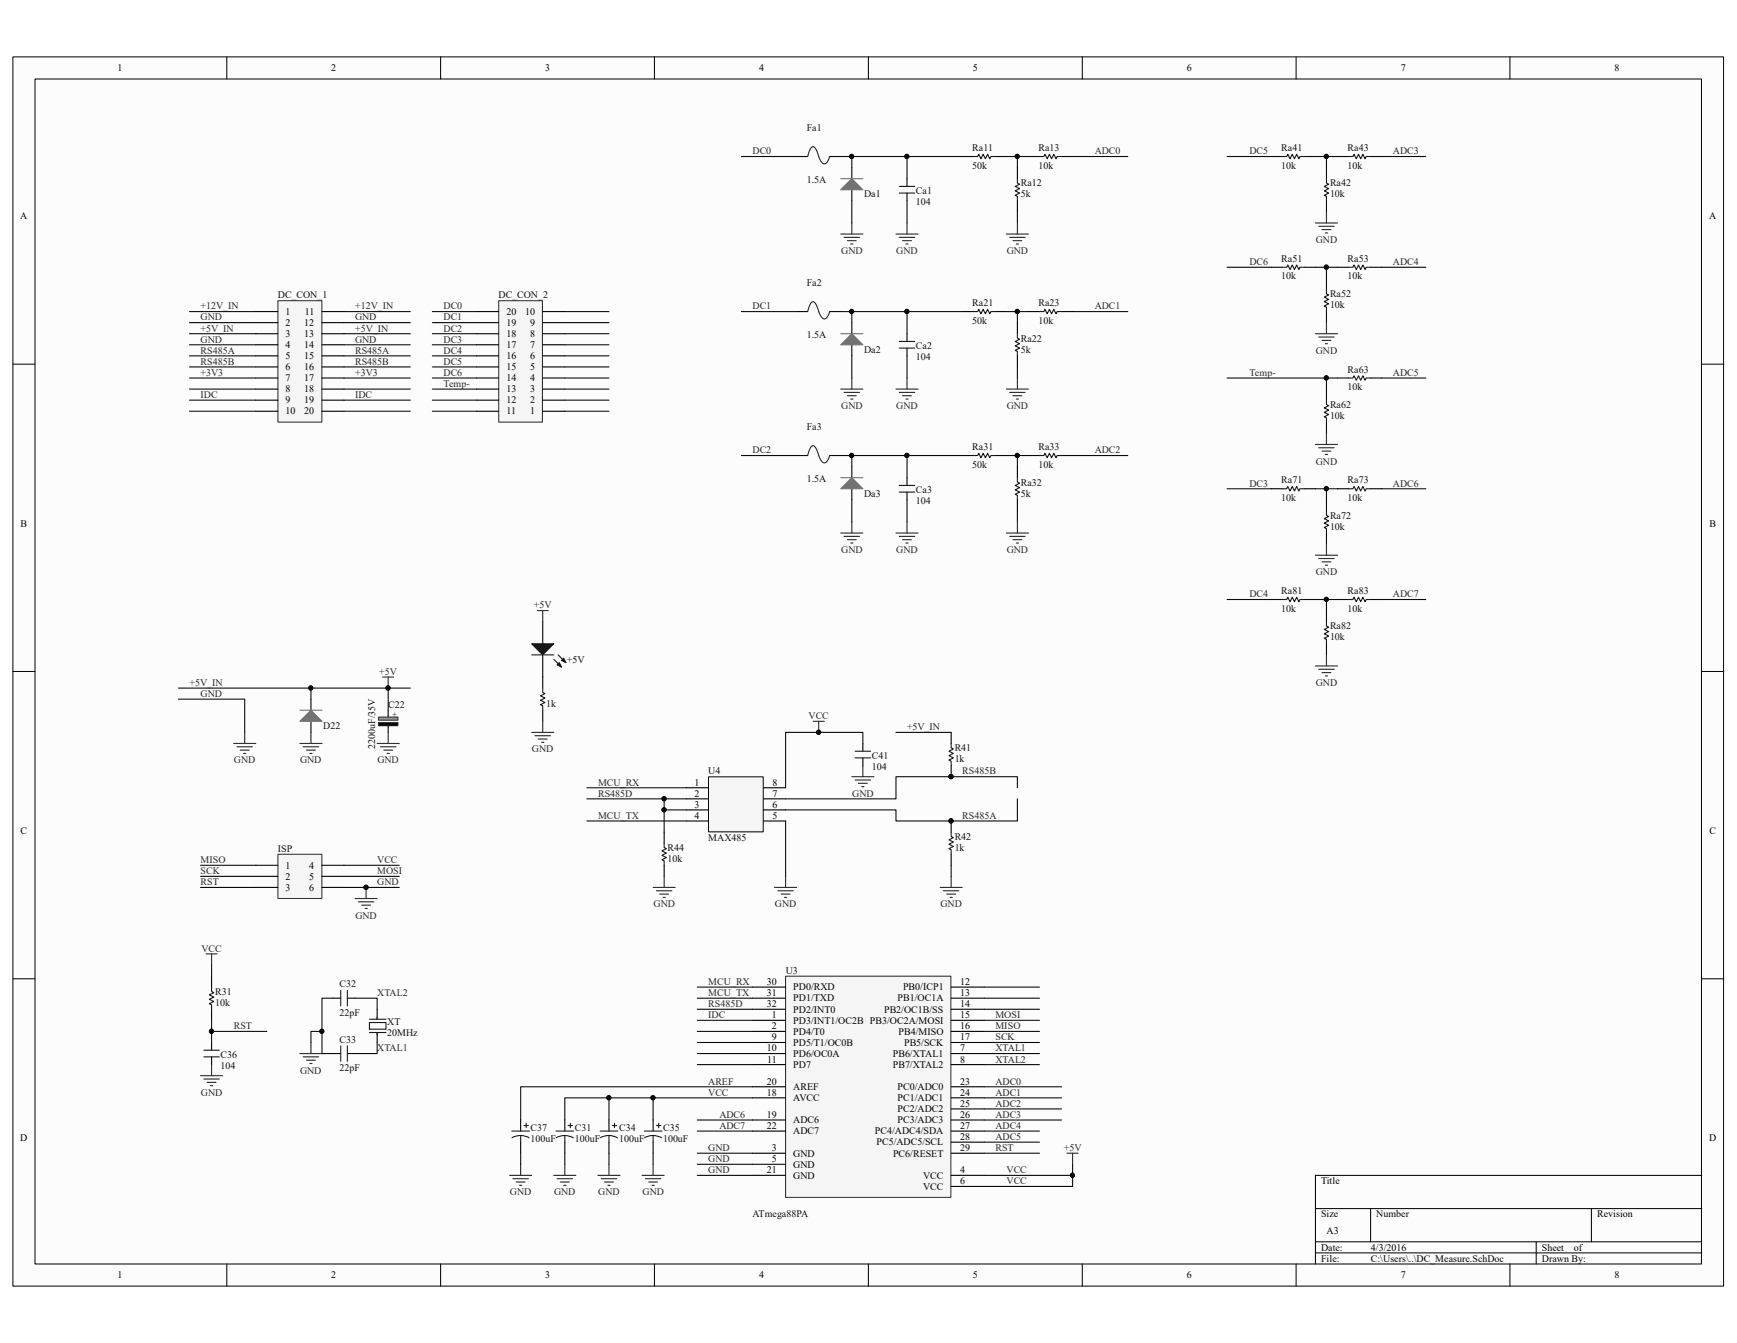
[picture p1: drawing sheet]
<svg xmlns="http://www.w3.org/2000/svg" width="279mm" height="216mm" viewBox="0 0 279 216" stroke-linecap="round" stroke-linejoin="round" font-family="sans-serif">
<path d="M2.1 9.2h275.1v197.6h-275.1z" fill="#fcfcfc"/>
<path d="M2.1 9.1h275.1v197.7h-275.1z" fill="none" stroke="#000" stroke-width=".16"/>
<path d="M5.7 12.7h268v190.5h-268z" fill="#fcfcfc"/>
<g fill="none" stroke="#000" stroke-width=".16">
<path d="M5.6 12.7h268.1v190.5h-268.1zM36.5 9.1v3.6M70.9 9.1v3.6M105.3 9.1v3.6M139.7 9.1v3.6M174.1 9.1v3.6M208.5 9.1v3.6M242.9 9.1v3.6M2.1 58.5h3.5M273.7 58.5h3.6M2.1 107.9h3.5M273.7 107.9h3.6"/>
<path d="M2.1 157.4h3.5M273.7 157.4h3.6M211.6 194.3h62.1M211.6 199.6h62.1M220.5 194.3v5.3M247.1 199.6v3.6M256 194.3v5.3M273.7 189h-62.1v14.2M36.5 203.2v3.6M70.9 203.2v3.6M105.3 203.2v3.6M139.7 203.2v3.6"/>
<path d="M174.1 203.2v3.6M208.5 203.2v3.6M211.6 201.4h62.1M242.9 203.2v3.6"/>
</g>
<path d="M126.4 157h26.6v35.5h-26.6z" fill="#f5f5f5"/>
<path d="M126.4 156.9h26.6v35.6h-26.6z" fill="none" stroke="#262626" stroke-width=".16"/>
<g fill="none" stroke="#000" stroke-width=".18">
<path d="M121 158.7h5.4M153 158.7h5.3M53.6 160.5h1.2M53.6 169.4h1.2M55.9 160.5h1.2M55.9 169.4h1.2M60.7 162.2v1.7M60.7 166v1.6M121 160.5h5.4M121 162.2h5.4M121 164h5.4M121 165.8h5.4"/>
<path d="M121 167.6h5.4M121 169.4h5.4M121 171.1h5.4M121 174.7h5.4M121 176.5h5.4M153 160.5h5.3M153 162.2h5.3M153 164h5.3M153 165.8h5.3M153 167.6h5.3M153 169.4h5.3M153 171.1h5.3"/>
<path d="M153 174.7h5.3M153 176.5h5.3M153 178.3h5.3M90.9 180.1v1.7M90.9 183.6v1.8M98 180.1v1.7M98 183.6v1.8M105.1 180.1v1.7M105.1 183.6v1.8M121 180.1h5.4M121 181.8h5.4M121 185.4h5.4"/>
<path d="M121 189h5.4M121 187.2h5.4M153 180.1h5.3M153 181.8h5.3M153 183.6h5.3M153 185.4h5.3M153 189h5.3M153 190.7h5.3"/>
</g>
<g fill="none" stroke="#0e0e0e" stroke-width=".18">
<path d="M112.2 158.7h8.8M158.3 158.7h8.9M50 167.6v-1.8h1.8v3.6h1.8M53.6 160.5h-1.8v5.3M57.1 160.5h3.6v1.7M60.7 167.6v1.8h-3.6M112.2 160.5h8.8M112.2 162.2h8.8M112.2 164h8.8M112.2 165.8h8.8M112.2 169.4h8.8M112.2 171.1h8.8"/>
<path d="M112.2 167.6h8.8M158.3 160.5h8.9M158.3 162.2h8.9M158.3 164h8.9M158.3 165.8h8.9M158.3 169.4h8.9M158.3 171.1h8.9M90.9 185.4v1.8M98 185.4v1.8M105.1 185.4v1.8M112.2 180.1h8.8M112.2 181.8h8.8"/>
<path d="M112.2 185.4h8.8M112.2 187.2h8.8M112.2 189h8.8M158.3 181.8h8.9M158.3 185.4h8.9M158.3 183.6h8.9M172.5 187.2v1.8h-14.2M172.5 189v1.7h-14.2"/>
</g>
<g fill="none" stroke="#262626" stroke-width=".18">
<path d="M48.2 169.4h3.6M48.8 169.9h2.5M49.3 170.4h1.4M49.8 171h.4M50 167.6v1.8M89.1 189h3.5M89.6 189.5h2.5M90.1 190h1.5M90.7 190.6h.3M90.9 187.2v1.8M96.2 189h3.5M96.7 189.5h2.5"/>
<path d="M97.2 190h1.5M97.8 190.6h.3M98 187.2v1.8M103.3 189h3.5M103.8 189.5h2.5M104.3 190h1.5M104.9 190.6h.3M105.1 187.2v1.8"/>
</g>
<g fill="none" stroke="#1c1c1c" stroke-width=".18">
<path d="M54.8 159.2v2.5M55.9 159.2v2.5M54.8 168.1v2.5M55.9 168.1v2.5M59.4 164.4h2.7v1.1h-2.7zM59.4 166h2.7M59.4 163.9h2.7M60.7 163.5v.4M60.7 166v.3M89.4 181.8h2.9M90.9 182.5l.7 .1 .6 .3M90.9 182.5l-.8 .1-.6 .3"/>
<path d="M90.9 182.5v1.1M91.4 180.9h.7M91.7 180.6v.7M96.5 181.8h2.9M98 182.5l.7 .1 .6 .3M98 182.5l-.8 .1-.6 .3M98 182.5v1.1M98.5 180.9h.7M98.8 180.6v.7M103.6 181.8h2.9M103.7 182.9l.6-.3 .8-.1 .7 .1 .6 .3M105.1 182.5v1.1"/>
<path d="M105.6 180.9h.7M105.9 180.6v.7"/>
</g>
<g fill="#0e0e0e" stroke="#0e0e0e" stroke-width=".16">
<circle cx="51.8" cy="165.8" r=".33"/>
<circle cx="172.5" cy="188.9" r=".33"/>
</g>
<path d="M44.7 137.4h7.1v7h-7.1z" fill="#f5f5f5"/>
<path d="M44.7 137.3h7.1v7.1h-7.1z" fill="none" stroke="#262626" stroke-width=".16"/>
<path d="M62.4 114.2v1.4M62.4 116.3v1.4M41.1 139.1h3.6M51.8 139.1h3.5M41.1 140.9h3.6M41.1 142.7h3.6M51.8 140.9h3.5M51.8 142.7h3.5" fill="none" stroke="#000" stroke-width=".18"/>
<path d="M32.3 139.1h8.8M55.3 139.1h8.9M32.3 140.9h8.8M32.3 142.7h8.8M55.3 142.7h8.9M55.3 140.9h8.9M158.3 167.6h8.9" fill="none" stroke="#0e0e0e" stroke-width=".18"/>
<circle cx="58.9" cy="142.6" r=".34" fill="#0e0e0e" stroke="#0e0e0e" stroke-width=".16"/>
<path d="M57.1 144.4h3.6M57.7 145h2.4M58.2 145.5h1.4M58.7 146h.4M58.9 142.7v1.7" fill="none" stroke="#262626" stroke-width=".18"/>
<path d="M60.9 115.3h3.1v.5h-3.1z" fill="#969696"/>
<path d="M60.9 115.3h3.1v.5h-3.1z" fill="none" stroke="#262626" stroke-width=".16"/>
<path d="M60.9 116.2h3.1v.5h-3.1z" fill="#0e0e0e"/>
<path d="M60.9 116.2h3.1v.5h-3.1z" fill="none" stroke="#262626" stroke-width=".16"/>
<path d="M37.6 119.5h3.5M39.4 117.7v1.8M60.7 119.5h3.5M61.6 108.8h1.7M62.4 108.8v1.8M62.4 117.7v1.8M38.1 120.1h2.5M38.7 120.6h1.4M39.2 121.1h.3M61.2 120.1h2.5M61.7 120.6h1.5M62.3 121.1h.3" fill="none" stroke="#262626" stroke-width=".18"/>
<circle cx="62.4" cy="110.6" r=".33" fill="#0e0e0e" stroke="#0e0e0e" stroke-width=".16"/>
<path d="M50 112.4v1.8M50 116v1.7" fill="none" stroke="#000" stroke-width=".18"/>
<path d="M50 114.2l1.8 1.8h-3.6z" fill="#727272"/>
<path d="M48.2 114.2h3.6M50 114.2l1.8 1.8h-3.6z" fill="none" stroke="#727272" stroke-width=".18"/>
<path d="M48.2 119.5h3.6M50 117.7v1.8M48.8 120.1h2.5M49.3 120.6h1.4M49.8 121.1h.4" fill="none" stroke="#262626" stroke-width=".18"/>
<path d="M50 110.6v1.8" fill="none" stroke="#0e0e0e" stroke-width=".18"/>
<circle cx="50" cy="110.6" r=".33" fill="#0e0e0e" stroke="#0e0e0e" stroke-width=".16"/>
<path d="M87.3 99.9v3.6M87.3 105.3v3.5" fill="none" stroke="#000" stroke-width=".18"/>
<path d="M85.5 103.5h3.6l-1.8 1.8z" fill="#1c1c1c"/>
<path d="M85.5 103.5h3.6l-1.8 1.8zM89.1 106l1.2 1.2M89.8 105.3l1.2 1.2" fill="none" stroke="#1c1c1c" stroke-width=".18"/>
<path d="M90 106.5l.3 .7-.7-.3z" fill="#1c1c1c"/>
<path d="M90 106.5l.3 .7-.7-.3z" fill="none" stroke="#1c1c1c" stroke-width=".18"/>
<path d="M90.3 106.2l.4-.4 .3 .7z" fill="#1c1c1c"/>
<path d="M85.5 105.3h3.6M87.3 110.6v.7l.4 .2-.8 .4 .8 .3-.8 .4 .8 .3-.8 .4 .4 .2v.7M90.3 106.2l.4-.4 .3 .7z" fill="none" stroke="#1c1c1c" stroke-width=".18"/>
<path d="M87.3 108.8v1.8M87.3 114.2v1.8M110.4 126.6h3.5M110.4 128.4h3.5M110.4 130.2h3.5M110.4 132h3.5M115.2 127.5h1.9M122.8 126.6h3.6M122.8 128.4h3.6M122.8 130.2h3.6M122.8 132h3.6" fill="none" stroke="#000" stroke-width=".18"/>
<path d="M86.4 98.2h1.8M87.3 98.2v1.7M85.5 117.7h3.6M86.1 118.3h2.4M86.6 118.8h1.4M87.1 119.3h.4M87.3 116v1.7" fill="none" stroke="#262626" stroke-width=".18"/>
<path d="M114 124.9h8.8v8.8h-8.8z" fill="#f5f5f5"/>
<path d="M114 124.9h8.8v8.8h-8.8z" fill="none" stroke="#000" stroke-width=".16"/>
<g fill="none" stroke="#262626" stroke-width=".18">
<path d="M130.8 116h1.8M131.7 116v1.7M137 124.9h3.6M137.5 125.4h2.5M138.1 125.9h1.4M138.6 126.5h.4M138.8 123.1v1.8M33.1 153.3h1.8M34 153.3v1.8M105.1 142.7h3.5M105.6 143.2h2.5M106.1 143.7h1.4"/>
<path d="M106.7 144.3h.3M106.8 140.9v1.8M124.6 142.7h3.5M125.1 143.2h2.5M125.7 143.7h1.4M126.2 144.3h.3M126.4 140.9v1.8M151.2 142.7h3.6M151.8 143.2h2.4M152.3 143.7h1.4M152.8 144.3h.4M153 140.9v1.8"/>
<path d="M32.3 172.9h3.5M32.8 173.5h2.5M33.3 174h1.4M33.9 174.5h.3M34 171.1v1.8M171.6 185.4h1.8M172.5 185.4v1.8"/>
</g>
<g fill="#0e0e0e" stroke="#0e0e0e" stroke-width=".16">
<circle cx="131.7" cy="117.7" r=".34"/>
<circle cx="153" cy="124.8" r=".33"/>
<circle cx="153" cy="132" r=".33"/>
<circle cx="106.8" cy="130.2" r=".34"/>
<circle cx="106.8" cy="128.4" r=".34"/>
<circle cx="62.4" cy="110.6" r=".33"/>
<circle cx="34" cy="165.8" r=".34"/>
</g>
<path d="M138.8 119.5v1.3M153 117.7v1.8M106.8 133.8v1.7M106.8 139.1v1.8M138.8 121.8v1.3M153 123.1v1.8M153 132v1.8M153 137.3v1.8M34 156.9v1.8M34 162.2v1.8M34 167.6v1.2M34 169.9v1.2" fill="none" stroke="#000" stroke-width=".18"/>
<path d="M153 119.5v.7l.3 .2-.7 .4 .7 .3-.7 .4 .7 .3-.7 .4 .4 .2v.7M106.8 135.5v.8l.4 .1-.7 .4 .7 .3-.7 .4 .7 .4-.7 .3 .3 .2v.7M137.5 121.8h2.5M137.5 120.8h2.5M153 133.8v.7l.3 .2-.7 .3 .7 .4-.7 .3 .7 .4-.7 .3 .4 .2v.7M34 158.7v.7l.4 .2-.7 .3 .7 .4-.7 .3 .7 .4-.7 .4 .3 .1v.7M32.8 169.9h2.5M32.8 168.8h2.5" fill="none" stroke="#1c1c1c" stroke-width=".18"/>
<g fill="none" stroke="#0e0e0e" stroke-width=".18">
<path d="M62.4 110.6v3.6M138.8 119.5v-1.8h-12.4v8.9M94.4 126.6h16M94.4 132h16M94.4 128.4h12.4M110.4 130.2h-3.6v3.6M110.4 128.4h-3.6v1.8M126.4 132v8.9M153 139.1v1.8M163.7 126.6v-1.7h-19.6v3.5h-17.7M163.7 128.4v3.6h-19.6v-1.8h-17.7M34 155.1v1.8"/>
<path d="M34 164v3.6M34 165.8h8.9"/>
</g>
<path d="M80.3 48.4h6.9v19.5h-6.9z" fill="#f5f5f5"/>
<path d="M80.2 48.3h7v19.6h-7z" fill="none" stroke="#262626" stroke-width=".16"/>
<g fill="none" stroke="#000" stroke-width=".18">
<path d="M76.6 59h3.6M76.6 57.2h3.6M76.6 55.4h3.6M76.6 53.6h3.6M76.6 51.9h3.6M76.6 50.1h3.6M87.3 59h3.6M87.3 57.2h3.6M87.3 55.4h3.6M87.3 53.6h3.6M87.3 51.9h3.6M87.3 50.1h3.6"/>
<path d="M76.6 66.1h3.6M76.6 64.3h3.6M76.6 62.6h3.6M76.6 60.8h3.6M87.3 66.1h3.6M87.3 64.3h3.6M87.3 62.6h3.6M87.3 60.8h3.6"/>
</g>
<g fill="none" stroke="#0e0e0e" stroke-width=".18">
<path d="M55.3 53.6h10.7M55.3 55.4h10.7M55.3 57.2h10.7M55.3 59h10.7M55.3 50.1h10.7M55.3 51.9h10.7M69.5 53.6h7.1M69.5 55.4h7.1M69.5 57.2h7.1M69.5 59h7.1M69.5 50.1h7.1M69.5 51.9h7.1"/>
<path d="M90.9 53.6h7.1M90.9 55.4h7.1M90.9 57.2h7.1M90.9 59h7.1M90.9 50.1h7.1M90.9 51.9h7.1M69.5 60.8h7.1M69.5 62.6h7.1M69.5 64.3h7.1M69.5 66.1h7.1M90.9 60.8h7.1M90.9 62.6h7.1"/>
<path d="M90.9 64.3h7.1M90.9 66.1h7.1M28.7 112.4h10.7v5.3"/>
</g>
<path d="M44.7 48.4h7.1v19.5h-7.1z" fill="#f5f5f5"/>
<path d="M44.7 48.3h7.1v19.6h-7.1z" fill="none" stroke="#262626" stroke-width=".16"/>
<g fill="none" stroke="#000" stroke-width=".18">
<path d="M128.1 25.2h1.8M133.5 25.2h1.7M137 26.9v1.8M137 30.5v1.8M41.1 50.1h3.6M41.1 51.9h3.6M41.1 53.6h3.6M41.1 55.4h3.6M41.1 57.2h3.6M41.1 59h3.6M51.8 50.1h3.5M51.8 51.9h3.5"/>
<path d="M51.8 53.6h3.5M51.8 55.4h3.5M51.8 57.2h3.5M51.8 59h3.5M41.1 60.8h3.6M41.1 62.6h3.6M41.1 64.3h3.6M41.1 66.1h3.6M51.8 60.8h3.5M51.8 62.6h3.5M51.8 64.3h3.5M51.8 66.1h3.5"/>
<path d="M83.7 180.1v1.7M83.7 183.6v1.8"/>
</g>
<g fill="none" stroke="#0e0e0e" stroke-width=".18">
<path d="M30.5 50.1h10.6M30.5 51.9h10.6M30.5 53.6h10.6M30.5 55.4h10.6M30.5 57.2h10.6M30.5 59h10.6M30.5 64.3h10.6M30.5 62.6h10.6M30.5 60.8h10.6M30.5 66.1h10.6M55.3 64.3h10.7M55.3 62.6h10.7"/>
<path d="M55.3 60.8h10.7M55.3 66.1h10.7M144.1 117.7h8.9M98 176.5v3.6M105.1 176.5v3.6M121 176.5h-30.1v3.6M121 174.7h-37.3v5.4M158.3 174.7h12.5M158.3 176.5h12.5M158.3 178.3h12.5M83.7 185.4v1.8M158.3 180.1h12.5"/>
</g>
<g fill="#0e0e0e" stroke="#0e0e0e" stroke-width=".16">
<circle cx="97.9" cy="176.5" r=".33"/>
<circle cx="105" cy="176.5" r=".33"/>
</g>
<path d="M82.3 181.8h2.9M83.7 182.5v1.1M83.8 182.5l.7 .1 .6 .3M83.8 182.5l-.8 .1-.6 .3M84.3 180.9h.7M84.6 180.6v.7" fill="none" stroke="#1c1c1c" stroke-width=".18"/>
<path d="M129.9 25.2l.1-.4a1.34 1.34 0 0 1 .8-1.2 2.84 2.84 0 0 1 .9 1.6v.1a1.29 1.29 0 0 0 1 1 1.58 1.58 0 0 0 .8-1.1M82 189h3.5M82.5 189.5h2.5M83 190h1.5M83.6 190.6h.3M83.7 187.2v1.8" fill="none" stroke="#262626" stroke-width=".18"/>
<path d="M137 28.7l1.8 1.8h-3.6z" fill="#727272"/>
<path d="M135.2 28.7h3.6M137 28.7l1.8 1.8h-3.6z" fill="none" stroke="#727272" stroke-width=".18"/>
<path d="M145.9 28.7v1.3M145.9 31v1.3M128.1 50.1h1.8M133.5 50.1h1.7M137 51.9v1.7M137 55.4v1.8" fill="none" stroke="#000" stroke-width=".18"/>
<path d="M144.7 31h2.4M144.7 30h2.4" fill="none" stroke="#1c1c1c" stroke-width=".18"/>
<g fill="none" stroke="#262626" stroke-width=".18">
<path d="M135.2 37.6h3.6M135.8 38.2h2.5M136.3 38.7h1.4M136.8 39.2h.4M137 35.8v1.8M144.1 37.6h3.6M144.7 38.2h2.4M145.2 38.7h1.4M145.7 39.2h.4M145.9 35.8v1.8M161.9 37.6h3.5M162.4 38.2h2.5"/>
<path d="M162.9 38.7h1.5M163.5 39.2h.3M163.7 35.8v1.8M129.9 50.1l.1-.3a1.36 1.36 0 0 1 .8-1.3 2.85 2.85 0 0 1 .9 1.7 1.4 1.4 0 0 0 1 1.1v-.1a1.58 1.58 0 0 0 .8-1.1"/>
</g>
<path d="M119.3 25.2h8.8M137 25.2v1.7M137 32.3v3.5M145.9 25.2v3.5M145.9 32.3v3.5M163.7 25.2v1.7M163.7 34.1v1.7M172.5 25.2h8.9" fill="none" stroke="#0e0e0e" stroke-width=".18"/>
<g fill="#0e0e0e" stroke="#0e0e0e" stroke-width=".16">
<circle cx="145.9" cy="25.1" r=".33"/>
<circle cx="137" cy="25.1" r=".33"/>
<circle cx="163.6" cy="25.1" r=".33"/>
</g>
<path d="M137 53.6l1.8 1.8h-3.6z" fill="#727272"/>
<path d="M135.2 53.6h3.6M137 53.6l1.8 1.8h-3.6z" fill="none" stroke="#727272" stroke-width=".18"/>
<path d="M145.9 53.6v1.3M145.9 56v1.2M128.1 73.2h1.8M133.5 73.2h1.7M137 75v1.8M137 78.6v1.8" fill="none" stroke="#000" stroke-width=".18"/>
<path d="M144.7 56h2.4M144.7 54.9h2.4" fill="none" stroke="#1c1c1c" stroke-width=".18"/>
<g fill="none" stroke="#262626" stroke-width=".18">
<path d="M129.9 73.2l.1-.3a1.36 1.36 0 0 1 .8-1.3 2.85 2.85 0 0 1 .9 1.7 1.4 1.4 0 0 0 1 1.1 1.44 1.44 0 0 0 .8-1.2M135.2 62.6h3.6M135.8 63.1h2.5M136.3 63.6h1.4M136.8 64.2h.4M137 60.8v1.8M144.1 62.6h3.6M144.7 63.1h2.4M145.2 63.6h1.4M145.7 64.2h.4M145.9 60.8v1.8M161.9 62.6h3.5"/>
<path d="M162.4 63.1h2.5M162.9 63.6h1.5M163.5 64.2h.3M163.7 60.8v1.8"/>
</g>
<path d="M119.3 50.1h8.8M137 50.1v1.8M137 57.2v3.6M145.9 50.1v3.5M145.9 57.2v3.6M163.7 50.1v1.8M163.7 59v1.8M172.5 50.1h8.9" fill="none" stroke="#0e0e0e" stroke-width=".18"/>
<g fill="#0e0e0e" stroke="#0e0e0e" stroke-width=".16">
<circle cx="145.9" cy="50.1" r=".33"/>
<circle cx="137" cy="50.1" r=".33"/>
<circle cx="163.6" cy="50.1" r=".33"/>
</g>
<path d="M137 76.8l1.8 1.8h-3.6z" fill="#727272"/>
<path d="M135.2 76.8h3.6M137 76.8l1.8 1.8h-3.6z" fill="none" stroke="#727272" stroke-width=".18"/>
<g fill="none" stroke="#262626" stroke-width=".18">
<path d="M211.6 35.8h3.5M212.1 36.4h2.5M212.7 36.9h1.4M213.2 37.4h.3M213.4 34.1v1.7M211.6 53.6h3.5M212.1 54.2h2.5M212.7 54.7h1.4M213.2 55.3h.3M213.4 51.9v1.7M211.6 71.5h3.5M212.1 72h2.5"/>
<path d="M212.7 72.5h1.4M213.2 73.1h.3M213.4 69.7v1.8M135.2 85.7h3.6M135.8 86.2h2.5M136.3 86.8h1.4M136.8 87.3h.4M137 83.9v1.8M144.1 85.7h3.6M144.7 86.2h2.4M145.2 86.8h1.4M145.7 87.3h.4"/>
<path d="M145.9 83.9v1.8M161.9 85.7h3.5M162.4 86.2h2.5M162.9 86.8h1.5M163.5 87.3h.3M163.7 83.9v1.8M211.6 89.3h3.5M212.1 89.8h2.5M212.7 90.3h1.4M213.2 90.9h.3M213.4 87.5v1.8M211.6 107.1h3.5"/>
<path d="M212.1 107.6h2.5M212.7 108.1h1.4M213.2 108.7h.3M213.4 105.3v1.8"/>
</g>
<g fill="none" stroke="#0e0e0e" stroke-width=".18">
<path d="M135.2 25.2h19.6M161.9 25.2h3.5M197.4 25.2h7.1M211.6 25.2h3.5M213.4 25.2v1.7M222.2 25.2h7.1M135.2 50.1h19.6M161.9 50.1h3.5M197.4 43h7.1M211.6 43h3.5M213.4 43v1.7M222.2 43h7.1"/>
<path d="M119.3 73.2h8.8M135.2 73.2h19.6M137 73.2v1.8M145.9 73.2v3.6M161.9 73.2h3.5M163.7 73.2v1.8M172.5 73.2h8.9M197.4 60.8h17.7M197.4 78.6h7.1M211.6 78.6h3.5M213.4 60.8v1.8M213.4 78.6v1.8"/>
<path d="M222.2 78.6h7.1M222.2 60.8h7.1M137 80.4v3.5M145.9 80.4v3.5M163.7 82.1v1.8M197.4 96.4h7.1M211.6 96.4h3.5M213.4 96.4v1.8M222.2 96.4h7.1M28.7 110.6h37.3"/>
</g>
<g fill="#0e0e0e" stroke="#0e0e0e" stroke-width=".16">
<circle cx="145.9" cy="73.2" r=".33"/>
<circle cx="137" cy="73.2" r=".33"/>
<circle cx="163.6" cy="73.2" r=".33"/>
<circle cx="145.9" cy="25.1" r=".33"/>
<circle cx="137" cy="25.1" r=".33"/>
<circle cx="163.6" cy="25.1" r=".33"/>
<circle cx="145.9" cy="50.1" r=".33"/>
<circle cx="137" cy="50.1" r=".33"/>
<circle cx="163.6" cy="50.1" r=".33"/>
<circle cx="213.3" cy="78.6" r=".33"/>
<circle cx="213.3" cy="60.8" r=".33"/>
<circle cx="213.3" cy="42.9" r=".33"/>
<circle cx="213.3" cy="25.1" r=".33"/>
<circle cx="213.3" cy="96.4" r=".33"/>
<circle cx="50" cy="110.6" r=".33"/>
<circle cx="62.4" cy="110.6" r=".33"/>
</g>
<g fill="none" stroke="#000" stroke-width=".18">
<path d="M154.8 25.2h1.7M160.1 25.2h1.8M163.7 26.9v1.8M163.7 32.3v1.8M165.4 25.2h1.8M170.8 25.2h1.7M204.5 25.2h1.8M209.8 25.2h1.8M213.4 26.9v1.8M213.4 32.3v1.8M215.1 25.2h1.8M220.5 25.2h1.7"/>
<path d="M154.8 50.1h1.7M160.1 50.1h1.8M163.7 51.9v1.7M163.7 57.2v1.8M165.4 50.1h1.8M170.8 50.1h1.7M204.5 43h1.8M209.8 43h1.8M213.4 44.7v1.8M213.4 50.1v1.8M215.1 43h1.8M220.5 43h1.7"/>
<path d="M145.9 76.8v1.2M145.9 79.1v1.3M154.8 73.2h1.7M160.1 73.2h1.8M163.7 75v1.8M165.4 73.2h1.8M170.8 73.2h1.7M204.5 78.6h1.8M209.8 78.6h1.8M213.4 62.6v1.7M213.4 67.9v1.8M215.1 60.8h1.8"/>
<path d="M215.1 78.6h1.8M220.5 60.8h1.7M220.5 78.6h1.7M163.7 80.4v1.7M204.5 96.4h1.8M209.8 96.4h1.8M213.4 80.4v1.7M213.4 85.7v1.8M213.4 98.2v1.7M215.1 96.4h1.8M220.5 96.4h1.7M213.4 103.5v1.8"/>
</g>
<g fill="none" stroke="#1c1c1c" stroke-width=".18">
<path d="M156.5 25.2h.8l.1-.4 .4 .7 .3-.7 .4 .7 .4-.7 .3 .7 .2-.3h.7M163.7 28.7v.7l.3 .2-.7 .4 .7 .3-.7 .4 .7 .3-.7 .4 .4 .2v.7M167.2 25.2h.7l.2-.4 .3 .7 .4-.7 .4 .7 .3-.7 .4 .7 .1-.3h.8M206.3 25.2h.7l.2-.4 .3 .7 .4-.7 .3 .7 .4-.7 .3 .7 .2-.3h.7M213.4 28.7v.7l.3 .2-.7 .4 .7 .3-.7 .4 .7 .3-.7 .4 .4 .2v.7M216.9 25.2h.7l.2-.4 .4 .7 .3-.7 .4 .7 .3-.7 .4 .7 .2-.3h.7M156.5 50.1h.8l.1-.4 .4 .7 .3-.7 .4 .7 .4-.7 .3 .7 .2-.3h.7M163.7 53.6v.8l.3 .1-.7 .4 .7 .4-.7 .3 .7 .4-.7 .3 .4 .2v.7M167.2 50.1h.7l.2-.4 .3 .7 .4-.7 .4 .7 .3-.7 .4 .7 .1-.3h.8M206.3 43h.7l.2-.4 .3 .7 .4-.7 .3 .7 .4-.7 .3 .7 .2-.3h.7M213.4 46.5v.7l.3 .2-.7 .4 .7 .3-.7 .4 .7 .3-.7 .4 .4 .2v.7M216.9 43h.7l.2-.4 .4 .7 .3-.7 .4 .7 .3-.7 .4 .7 .2-.3h.7"/>
<path d="M144.7 79.1h2.4M144.7 78h2.4M156.5 73.2h.8l.1-.3 .4 .7 .3-.7 .4 .7 .4-.7 .3 .7 .2-.4h.7M163.7 76.8v.7l.3 .2-.7 .3 .7 .4-.7 .4 .7 .3-.7 .4 .4 .1v.8M167.2 73.2h.7l.2-.3 .3 .7 .4-.7 .4 .7 .3-.7 .4 .7 .1-.4h.8M206.3 78.6h.7l.2-.4 .3 .7 .4-.7 .3 .7 .4-.7 .3 .7 .2-.3h.7M213.4 64.3v.7l.3 .2-.7 .4 .7 .3-.7 .4 .7 .3-.7 .4 .4 .2v.7M216.9 60.8h.7l.2-.4 .4 .7 .3-.7 .4 .7 .3-.7 .4 .7 .2-.3h.7M216.9 78.6h.7l.2-.4 .4 .7 .3-.7 .4 .7 .3-.7 .4 .7 .2-.3h.7M206.3 96.4h.7l.2-.4 .3 .7 .4-.7 .3 .7 .4-.7 .3 .7 .2-.3h.7M213.4 82.1v.7l.3 .2-.7 .4 .7 .3-.7 .4 .7 .3-.7 .4 .4 .2v.7M213.4 99.9v.7l.3 .2-.7 .4 .7 .3-.7 .4 .7 .4-.7 .3 .4 .2v.7"/>
<path d="M216.9 96.4h.7l.2-.4 .4 .7 .3-.7 .4 .7 .3-.7 .4 .7 .2-.3h.7"/>
</g>
<g font-size="1.6">
<text x="18.9" y="11.5">1</text>
<text x="53.3" y="11.5">2</text>
<text x="87.7" y="11.5">3</text>
<text x="122.1" y="11.5">4</text>
<text x="156.5" y="11.5">5</text>
<text x="190.9" y="11.5">6</text>
<text x="225.3" y="11.5">7</text>
<text x="259.7" y="11.5">8</text>
<text x="3.3" y="35.3">A</text>
<text x="274.9" y="35.3">A</text>
<text x="45.9" y="50.6">1</text>
<text x="45.9" y="52.4">2</text>
<text x="48.9" y="52.4">12</text>
<text x="49" y="50.6">11</text>
<text x="81.5" y="52.4">19</text>
<text x="81.5" y="50.6">20</text>
<text x="84.5" y="50.6">10</text>
<text x="85.3" y="52.4">9</text>
<text x="45.9" y="54.2">3</text>
<text x="45.9" y="56">4</text>
<text x="45.9" y="57.7">5</text>
<text x="45.9" y="59.5">6</text>
<text x="48.9" y="54.2">13</text>
<text x="48.9" y="56">14</text>
<text x="48.9" y="57.7">15</text>
<text x="48.9" y="59.5">16</text>
<text x="81.5" y="59.5">15</text>
<text x="81.5" y="57.7">16</text>
<text x="81.5" y="56">17</text>
<text x="81.5" y="54.2">18</text>
<text x="85.3" y="59.5">5</text>
<text x="85.3" y="57.7">6</text>
<text x="85.3" y="56">7</text>
<text x="85.3" y="54.2">8</text>
<text x="45.9" y="61.3">7</text>
<text x="45.9" y="63.1">8</text>
<text x="45.9" y="64.9">9</text>
<text x="48.9" y="61.3">17</text>
<text x="48.9" y="63.1">18</text>
<text x="48.9" y="64.9">19</text>
<text x="81.5" y="64.9">12</text>
<text x="81.5" y="63.1">13</text>
<text x="81.5" y="61.3">14</text>
<text x="85.3" y="64.9">2</text>
<text x="85.3" y="63.1">3</text>
<text x="85.3" y="61.3">4</text>
<text x="45.9" y="66.6">10</text>
<text x="48.9" y="66.6">20</text>
<text x="81.5" y="66.6">11</text>
<text x="85.3" y="66.6">1</text>
<text x="3.3" y="84.7">B</text>
<text x="275" y="84.7">B</text>
<text x="111.7" y="126.3">1</text>
<text x="111.7" y="128.1">2</text>
<text x="111.7" y="129.8">3</text>
<text x="111.7" y="131.6">4</text>
<text x="124.3" y="131.6">5</text>
<text x="124.3" y="129.8">6</text>
<text x="124.3" y="128.1">7</text>
<text x="124.3" y="126.3">8</text>
<text x="3.3" y="134.1">C</text>
<text x="275" y="134.1">C</text>
<text x="45.9" y="139.7">1</text>
<text x="45.9" y="141.4">2</text>
<text x="45.9" y="143.2">3</text>
<text x="49.7" y="139.7">4</text>
<text x="49.7" y="141.4">5</text>
<text x="49.7" y="143.2">6</text>
<text x="123.4" y="158.3">30</text>
<text x="123.4" y="160.1">31</text>
<text x="123.4" y="161.9">32</text>
<text x="127.6" y="159.2">PD0/RXD</text>
<text x="127.6" y="161">PD1/TXD</text>
<text x="144.4" y="161">PB1/OC1A</text>
<text x="145.3" y="159.2">PB0/ICP1</text>
<text x="154.4" y="158.3">12</text>
<text x="154.4" y="160.1">13</text>
<text x="154.4" y="161.9">14</text>
<text x="124.1" y="163.7">1</text>
<text x="124.1" y="165.5">2</text>
<text x="124.1" y="167.3">9</text>
<text x="127.6" y="162.8">PD2/INT0</text>
<text x="127.6" y="164.5">PD3/INT1/OC2B PB3/OC2A/MOSI</text>
<text x="127.6" y="166.4">PD4/T0</text>
<text x="142.2" y="162.8">PB2/OC1B/SS</text>
<text x="144.5" y="166.4">PB4/MISO</text>
<text x="154.4" y="163.7">15</text>
<text x="154.4" y="165.5">16</text>
<text x="154.4" y="167.3">17</text>
<text x="123.4" y="169">10</text>
<text x="123.4" y="170.8">11</text>
<text x="127.6" y="168.1">PD5/T1/OC0B</text>
<text x="127.6" y="169.9">PD6/OC0A</text>
<text x="127.6" y="171.7">PD7</text>
<text x="143.6" y="169.9">PB6/XTAL1</text>
<text x="143.6" y="171.7">PB7/XTAL2</text>
<text x="145.4" y="168.1">PB5/SCK</text>
<text x="154.4" y="169">7</text>
<text x="154.4" y="170.8">8</text>
<text x="123.4" y="174.4">20</text>
<text x="123.4" y="176.1">18</text>
<text x="123.4" y="179.7">19</text>
<text x="127.6" y="175.3">AREF</text>
<text x="127.6" y="177">AVCC</text>
<text x="144.4" y="175.3">PC0/ADC0</text>
<text x="144.4" y="177">PC1/ADC1</text>
<text x="144.4" y="178.8">PC2/ADC2</text>
<text x="154.4" y="174.4">23</text>
<text x="154.4" y="176.1">24</text>
<text x="154.4" y="177.9">25</text>
<text x="154.4" y="179.7">26</text>
<text x="3.3" y="183.5">D</text>
<text x="123.4" y="181.5">22</text>
<text x="124.1" y="185">3</text>
<text x="127.6" y="180.6">ADC6</text>
<text x="127.6" y="182.4">ADC7</text>
<text x="127.6" y="185.9">GND</text>
<text x="140.7" y="182.4">PC4/ADC4/SDA</text>
<text x="141" y="184.1">PC5/ADC5/SCL</text>
<text x="143.7" y="185.9">PC6/RESET</text>
<text x="144.4" y="180.6">PC3/ADC3</text>
<text x="154.4" y="181.5">27</text>
<text x="154.4" y="183.3">28</text>
<text x="154.4" y="185">29</text>
<text x="274.9" y="183.5">D</text>
<text x="123.4" y="188.6">21</text>
<text x="124.1" y="186.8">5</text>
<text x="127.6" y="187.7">GND</text>
<text x="127.6" y="189.5">GND</text>
<text x="148.5" y="189.5">VCC</text>
<text x="148.5" y="191.3">VCC</text>
<text x="154.4" y="188.6">4</text>
<text x="154.4" y="190.4">6</text>
<text x="212.5" y="190.4">Title</text>
<text x="212.5" y="195.7">Size</text>
<text x="221.4" y="195.7">Number</text>
<text x="256.9" y="195.7">Revision</text>
<text x="212.5" y="201.1">Date:</text>
<text x="212.5" y="202.9">File:</text>
<text x="213.4" y="198.4">A3</text>
<text x="220.5" y="201.1">4/3/2016</text>
<text x="220.5" y="202.9">C:\Users\..\DC_Measure.SchDoc</text>
<text x="248" y="201.1">Sheet</text>
<text x="248" y="202.9">Drawn By:</text>
<text x="253.1" y="201.1">of</text>
<text x="18.9" y="205.5">1</text>
<text x="53.3" y="205.5">2</text>
<text x="87.7" y="205.5">3</text>
<text x="122.1" y="205.5">4</text>
<text x="156.5" y="205.5">5</text>
<text x="190.9" y="205.5">6</text>
<text x="225.3" y="205.5">7</text>
<text x="259.7" y="205.5">8</text>
</g>
<g font-size="1.6" fill="#0e0e0e">
<text x="129.8" y="21.1">Fa1</text>
<text x="129.8" y="29.5">1.5A</text>
<text x="156.4" y="27.1">50k</text>
<text x="156.4" y="24.3">Ra11</text>
<text x="164.2" y="30">Ra12</text>
<text x="167" y="27.1">10k</text>
<text x="167" y="24.3">Ra13</text>
<text x="206.1" y="27.1">10k</text>
<text x="206.1" y="24.3">Ra41</text>
<text x="213.9" y="30">Ra42</text>
<text x="216.8" y="27.1">10k</text>
<text x="216.8" y="24.3">Ra43</text>
<text x="139" y="31.7">Da1</text>
<text x="147.3" y="33">104</text>
<text x="147.3" y="31.2">Ca1</text>
<text x="164.2" y="31.7">5k</text>
<text x="213.9" y="31.7">10k</text>
<text x="44.7" y="48">DC_CON_1</text>
<text x="80.2" y="48">DC_CON_2</text>
<text x="129.8" y="46">Fa2</text>
<text x="206.1" y="44.9">10k</text>
<text x="206.1" y="42.1">Ra51</text>
<text x="213.9" y="47.8">Ra52</text>
<text x="216.8" y="44.9">10k</text>
<text x="216.8" y="42.1">Ra53</text>
<text x="156.4" y="52.1">50k</text>
<text x="156.4" y="49.2">Ra21</text>
<text x="167" y="52.1">10k</text>
<text x="167" y="49.2">Ra23</text>
<text x="213.9" y="49.6">10k</text>
<text x="129.8" y="54.4">1.5A</text>
<text x="139" y="56.7">Da2</text>
<text x="147.3" y="57.9">104</text>
<text x="147.3" y="56.1">Ca2</text>
<text x="164.2" y="56.7">5k</text>
<text x="164.2" y="54.9">Ra22</text>
<text x="216.8" y="59.9">Ra63</text>
<text x="213.9" y="65.6">Ra62</text>
<text x="216.8" y="62.7">10k</text>
<text x="129.8" y="69.1">Fa3</text>
<text x="213.9" y="67.4">10k</text>
<text x="129.8" y="77.5">1.5A</text>
<text x="156.4" y="75.2">50k</text>
<text x="156.4" y="72.3">Ra31</text>
<text x="167" y="75.2">10k</text>
<text x="167" y="72.3">Ra33</text>
<text x="206.1" y="77.7">Ra71</text>
<text x="216.8" y="77.7">Ra73</text>
<text x="139" y="79.8">Da3</text>
<text x="147.3" y="81.1">104</text>
<text x="147.3" y="79.3">Ca3</text>
<text x="164.2" y="79.8">5k</text>
<text x="164.2" y="78.1">Ra32</text>
<text x="206.1" y="80.6">10k</text>
<text x="213.9" y="83.4">Ra72</text>
<text x="216.8" y="80.6">10k</text>
<text x="213.9" y="85.2">10k</text>
<text x="206.1" y="95.5">Ra81</text>
<text x="216.8" y="95.5">Ra83</text>
<text x="206.1" y="98.3">10k</text>
<text x="213.9" y="101.2">Ra82</text>
<text x="216.8" y="98.3">10k</text>
<text x="91.2" y="106.6">+5V</text>
<text x="213.9" y="103">10k</text>
<text x="62.4" y="113.8">C22</text>
<text x="87.9" y="113.7">1k</text>
<text x="52" y="117.2">D22</text>
<text x="60.3" y="120.4" transform="rotate(-90 60.3 120.4)">2200uF/35V</text>
<text x="113.9" y="124.5">U4</text>
<text x="140.2" y="123.8">104</text>
<text x="140.2" y="122">C41</text>
<text x="153.6" y="122.6">1k</text>
<text x="153.6" y="120.8">R41</text>
<text x="44.7" y="137">ISP</text>
<text x="107.4" y="136.8">R44</text>
<text x="113.9" y="135.2">MAX485</text>
<text x="153.6" y="136.8">1k</text>
<text x="153.6" y="135">R42</text>
<text x="107.4" y="138.6">10k</text>
<text x="34.6" y="161.7">10k</text>
<text x="34.6" y="159.9">R31</text>
<text x="54.6" y="158.7">C32</text>
<text x="126.4" y="156.5">U3</text>
<text x="54.6" y="167.6">C33</text>
<text x="54.6" y="163.3">22pF</text>
<text x="62.3" y="164.8">XT</text>
<text x="62.3" y="166.5">20MHz</text>
<text x="35.5" y="171.9">104</text>
<text x="35.5" y="170.1">C36</text>
<text x="54.6" y="172.2">22pF</text>
<text x="85.4" y="183.6">100uF</text>
<text x="85.4" y="181.8">C37</text>
<text x="92.5" y="183.6">100uF</text>
<text x="92.5" y="181.8">C31</text>
<text x="99.6" y="183.6">100uF</text>
<text x="99.6" y="181.8">C34</text>
<text x="106.6" y="183.6">100uF</text>
<text x="106.6" y="181.8">C35</text>
<text x="121" y="195.7">ATmega88PA</text>
</g>
<g font-size="1.6" fill="#262626">
<text x="121" y="24.8">DC0</text>
<text x="176.1" y="24.8">ADC0</text>
<text x="201" y="24.8">DC5</text>
<text x="224.1" y="24.8">ADC3</text>
<text x="135.3" y="40.9">GND</text>
<text x="144.2" y="40.9">GND</text>
<text x="161.9" y="40.9">GND</text>
<text x="211.6" y="39.1">GND</text>
<text x="201" y="42.6">DC6</text>
<text x="224.1" y="42.6">ADC4</text>
<text x="32.3" y="51.5">GND</text>
<text x="32.3" y="49.7">+12V_IN</text>
<text x="32.3" y="53.3">+5V_IN</text>
<text x="57.1" y="51.5">GND</text>
<text x="57.1" y="49.7">+12V_IN</text>
<text x="57.1" y="53.3">+5V_IN</text>
<text x="71.3" y="51.5">DC1</text>
<text x="71.3" y="53.3">DC2</text>
<text x="71.3" y="49.7">DC0</text>
<text x="121" y="49.7">DC1</text>
<text x="176.1" y="49.7">ADC1</text>
<text x="32.3" y="55.1">GND</text>
<text x="32.3" y="58.6">RS485B</text>
<text x="32.3" y="56.9">RS485A</text>
<text x="57.1" y="55.1">GND</text>
<text x="57.1" y="58.6">RS485B</text>
<text x="57.1" y="56.9">RS485A</text>
<text x="71.3" y="55.1">DC3</text>
<text x="71.3" y="56.9">DC4</text>
<text x="71.3" y="58.6">DC5</text>
<text x="211.6" y="56.9">GND</text>
<text x="32.3" y="64">IDC</text>
<text x="32.3" y="60.4">+3V3</text>
<text x="57.1" y="64">IDC</text>
<text x="57.1" y="60.4">+3V3</text>
<text x="71.3" y="60.4">DC6</text>
<text x="71.3" y="62.2">Temp-</text>
<text x="135.3" y="65.7">GND</text>
<text x="144.2" y="65.7">GND</text>
<text x="161.9" y="65.7">GND</text>
<text x="201" y="60.4">Temp-</text>
<text x="224.1" y="60.4">ADC5</text>
<text x="121" y="72.9">DC2</text>
<text x="176.1" y="72.9">ADC2</text>
<text x="211.6" y="74.7">GND</text>
<text x="201" y="78.2">DC3</text>
<text x="224.1" y="78.2">ADC6</text>
<text x="135.3" y="88.9">GND</text>
<text x="144.2" y="88.9">GND</text>
<text x="161.9" y="88.9">GND</text>
<text x="211.6" y="92.5">GND</text>
<text x="85.9" y="97.8">+5V</text>
<text x="201" y="96">DC4</text>
<text x="224.1" y="96">ADC7</text>
<text x="30.5" y="110.3">+5V_IN</text>
<text x="32.3" y="112.1">GND</text>
<text x="61" y="108.5">+5V</text>
<text x="211.6" y="110.3">GND</text>
<text x="130.1" y="115.6">VCC</text>
<text x="145.9" y="117.4">+5V_IN</text>
<text x="37.6" y="122.7">GND</text>
<text x="48.3" y="122.7">GND</text>
<text x="60.7" y="122.7">GND</text>
<text x="85.6" y="120.9">GND</text>
<text x="154.8" y="124.5">RS485B</text>
<text x="96.2" y="126.3">MCU_RX</text>
<text x="96.2" y="131.6">MCU_TX</text>
<text x="96.2" y="128.1">RS485D</text>
<text x="137.1" y="128.1">GND</text>
<text x="154.8" y="131.6">RS485A</text>
<text x="32.3" y="138.8">MISO</text>
<text x="32.3" y="140.5">SCK</text>
<text x="32.3" y="142.3">RST</text>
<text x="60.7" y="138.8">VCC</text>
<text x="60.7" y="140.5">MOSI</text>
<text x="60.7" y="142.3">GND</text>
<text x="57.2" y="147.7">GND</text>
<text x="105.1" y="145.9">GND</text>
<text x="124.6" y="145.9">GND</text>
<text x="151.3" y="145.9">GND</text>
<text x="32.4" y="153">VCC</text>
<text x="60.7" y="160.1">XTAL2</text>
<text x="113.9" y="158.3">MCU_RX</text>
<text x="113.9" y="160.1">MCU_TX</text>
<text x="113.9" y="161.9">RS485D</text>
<text x="37.6" y="165.5">RST</text>
<text x="113.9" y="163.7">IDC</text>
<text x="160.1" y="165.5">MISO</text>
<text x="160.1" y="167.3">SCK</text>
<text x="160.1" y="163.7">MOSI</text>
<text x="48.3" y="172.6">GND</text>
<text x="60.7" y="169">XTAL1</text>
<text x="160.1" y="169">XTAL1</text>
<text x="160.1" y="170.8">XTAL2</text>
<text x="32.3" y="176.1">GND</text>
<text x="113.9" y="176.1">VCC</text>
<text x="113.9" y="174.4">AREF</text>
<text x="115.7" y="179.7">ADC6</text>
<text x="160.1" y="174.4">ADC0</text>
<text x="160.1" y="176.1">ADC1</text>
<text x="160.1" y="177.9">ADC2</text>
<text x="160.1" y="179.7">ADC3</text>
<text x="113.9" y="185">GND</text>
<text x="115.7" y="181.5">ADC7</text>
<text x="160.1" y="185">RST</text>
<text x="160.1" y="181.5">ADC4</text>
<text x="160.1" y="183.3">ADC5</text>
<text x="171.1" y="185">+5V</text>
<text x="113.9" y="186.8">GND</text>
<text x="113.9" y="188.6">GND</text>
<text x="161.9" y="188.6">VCC</text>
<text x="161.9" y="190.4">VCC</text>
<text x="82" y="192.2">GND</text>
<text x="89.1" y="192.2">GND</text>
<text x="96.2" y="192.2">GND</text>
<text x="103.3" y="192.2">GND</text>
</g>
<text font-size="1.3" fill="#4c4c4c" x="63.2" y="115.3">+</text>
</svg>
